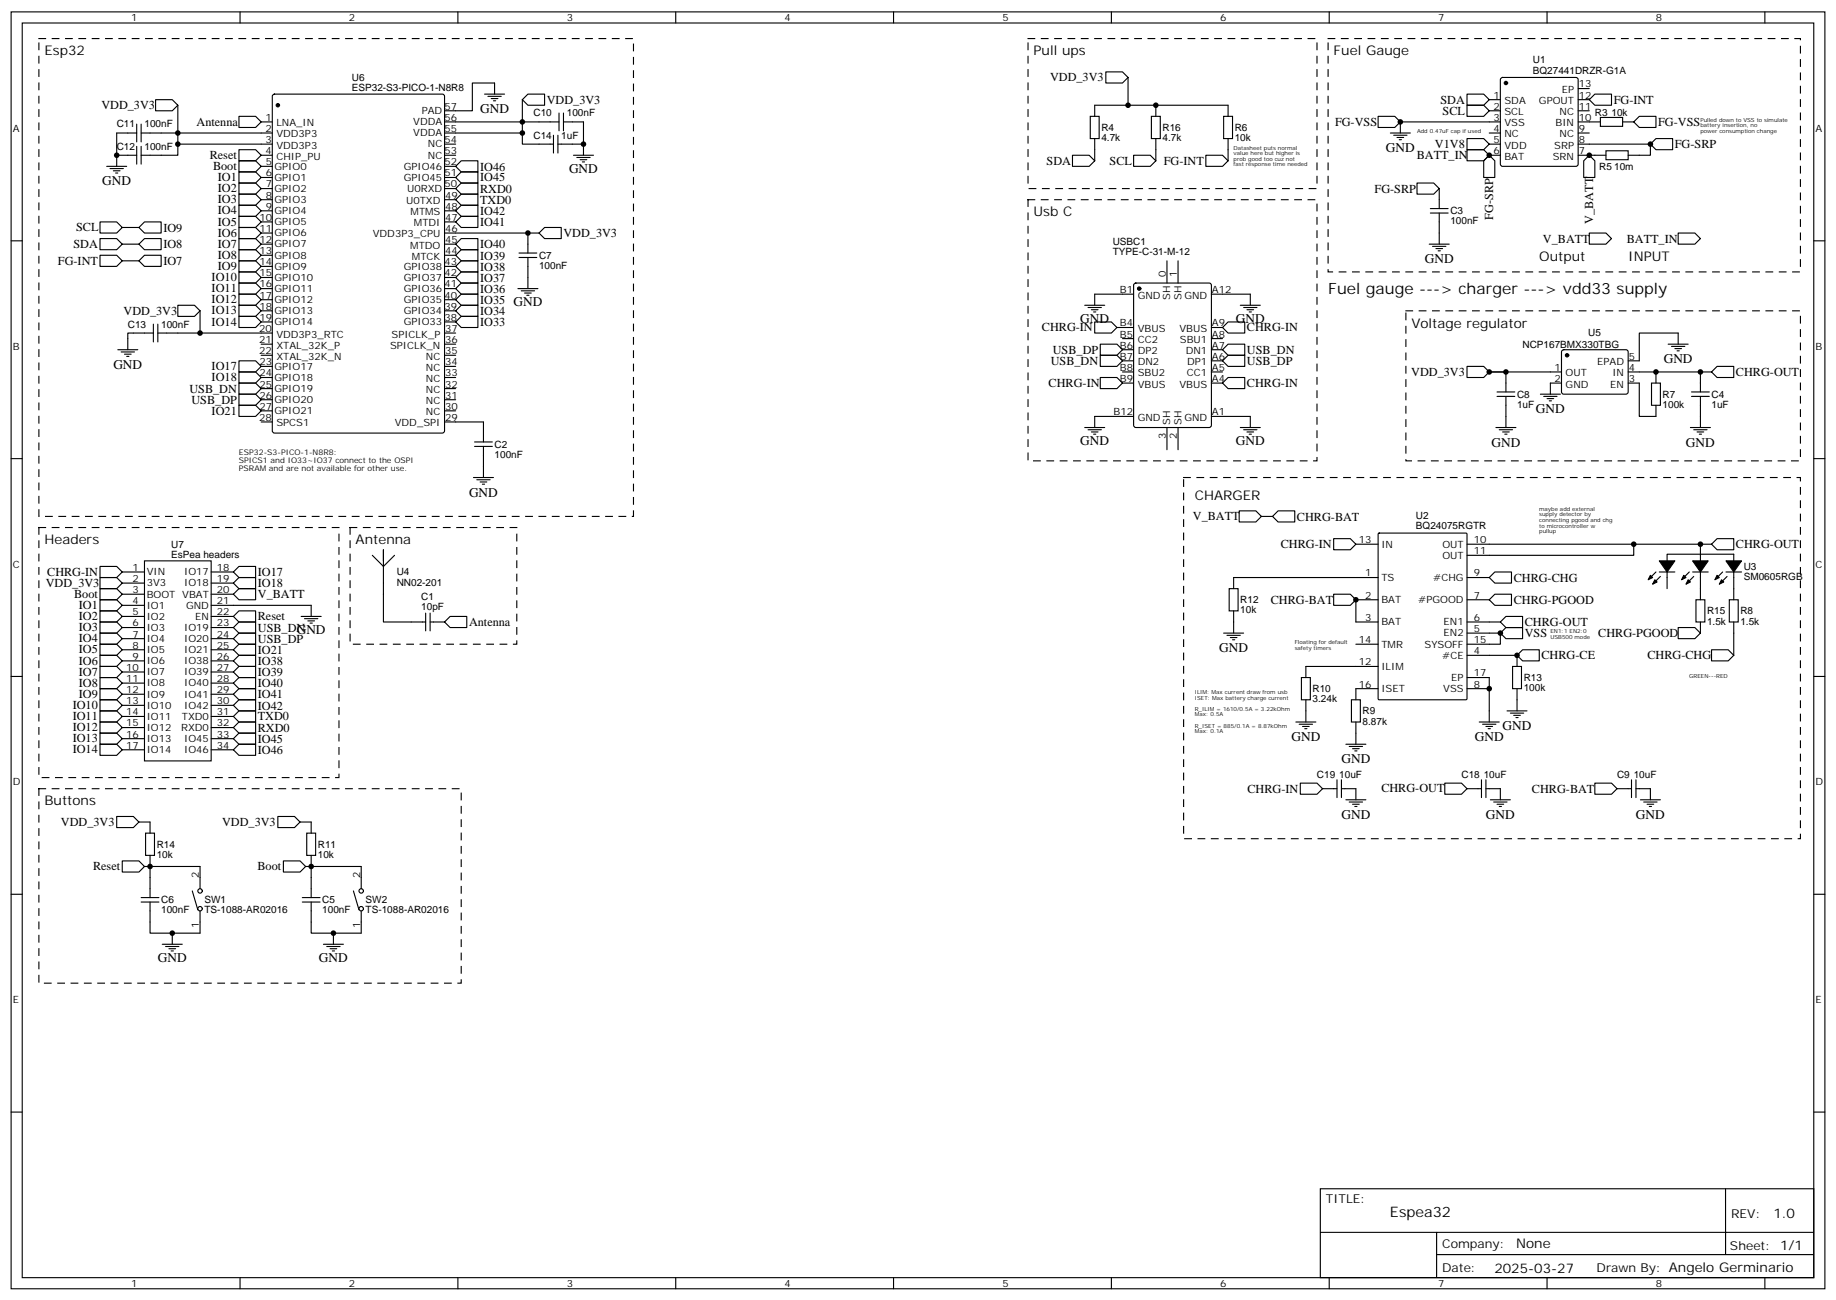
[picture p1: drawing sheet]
<svg xmlns="http://www.w3.org/2000/svg" width="583mm" height="413mm" viewBox="0 0 583 413" stroke-linecap="round" stroke-linejoin="round" font-family="sans-serif">
<g fill="none" stroke="#000" stroke-width=".35">
<path d="M3.5 3.8h575.8v405.3h-575.8zM7.1 7.3h568.6v398.3h-568.6zM76.2 3.8v3.5M145.3 3.8v3.5M214.5 3.8v3.5M283.6 3.8v3.5M352.8 3.8v3.5M421.9 3.8v3.5M491.1 3.8v3.5M560.2 3.8v3.5M43.4 39.4v5.6M44.8 39.4v5.6"/>
<path d="M49.4 31.6h5.3l1.7 1.8-1.7 1.8h-5.3zM56.4 33.4v8.8h30M75.8 36.9h5.3l1.8 1.8-1.8 1.8h-5.3zM82.9 38.7h3.5M86.7 30.1l.4-.2h53.3l.7 .4v106.5l-.5 .6-53.5 .1-.6-.5-.1-106.4zM141.1 38.7h36.3M153.8 29.9h6.4M154.9 30.6h4.2M155.9 31.3h2.1M156.6 32h.7M157 29.9v-3.5h-7.1v8.8h-8.8M165.8 31.6l1.8-1.7h5.3v3.5h-5.3z"/>
<path d="M165.8 31.6v10.6M177.4 35.9v5.6M178.9 38.7h6.3v7.1h-8.1M178.9 35.9v5.6M346.1 36.9h2.8v7.1h-2.8zM351 22.8h5.3l1.8 1.8-1.8 1.8h-5.3zM358.1 24.6v8.8h-10.6v3.5M358.1 33.4h31.7v3.5M365.5 36.9h2.8v7.1h-2.8zM366.9 33.4v3.5M388.4 36.9h2.8v7.1h-2.8zM437.4 36.9h5.3l1.8 1.8-1.8 1.8h-5.3z"/>
<path d="M444.5 38.7h31.7M444.5 38.7v3.5M465.7 29.9h5.3l1.7 1.7-1.7 1.8h-5.3zM465.7 33.4h5.3l1.7 1.8-1.7 1.7h-5.3zM472.7 35.2h3.5M472.7 31.6h3.5M476.5 24.8l.5-.2h23.2l.5 .2 .2 .5v26.8l-.2 .5-.5 .2h-23.2l-.5-.2-.3-.5v-26.8zM500.9 38.7h7.1M500.9 35.2h3.6M500.9 31.6h3.6M500.9 28.1h3.6M504.5 31.6l1.7-1.7h5.3v3.5h-5.3z"/>
<path d="M508 37.3h7.1v2.8h-7.1zM515.1 38.7h3.5M518.6 38.7l1.7-1.8h5.3v3.6h-5.3zM33.9 52.8h6.3M34.9 53.5h4.3M36 54.2h2.1M36.7 54.9h.7M37 49.3h6.4M43.4 42.2h-6.4v10.6M43.4 46.5v5.6M44.8 42.2h11.6v3.6h30M44.8 46.5v5.6"/>
<path d="M56.4 45.8v3.5h-11.6M75.8 47.5h5.3l1.8 1.8-1.8 1.7h-5.3zM75.8 51h5.3l1.8 1.8-1.8 1.8h-5.3zM75.8 54.6h5.3l1.8 1.7-1.8 1.8h-5.3zM75.8 58.1h5.3l1.8 1.8-1.8 1.7h-5.3zM82.9 49.3h3.5M82.9 52.8h3.5M82.9 56.3h3.5M82.9 59.9h3.5M141.1 42.2h24.7v3.6h9.9M141.1 45.8h3.5M141.1 49.3h3.5"/>
<path d="M141.1 52.8h3.5M141.1 56.3h3.5M141.1 59.9h3.5M144.6 59.9l1.8-1.8h5.3v3.5h-5.3zM146.4 54.6h5.3v3.5h-5.3l-1.8-1.8zM146.4 51h5.3v3.6h-5.3l-1.8-1.8zM175.7 42.9v5.7M177.1 42.9v5.7M182 49.3h6.4M183.1 50h4.2M184.1 50.7h2.2M184.9 51.4h.7"/>
<path d="M185.2 45.8v3.5M340.4 49.3h5.3l1.8 1.7-1.8 1.8h-5.3zM347.5 44v7M359.8 49.3h5.3l1.8 1.7-1.8 1.8h-5.3zM366.9 44v7M382.8 49.3h5.3l1.7 1.7-1.7 1.8h-5.3zM389.8 44v7M441.3 42.2h6.4M442.4 42.9h4.2M443.4 43.6h2.2M444.1 44.3h.8M449.8 58.1h5.3l1.7 1.8-1.7 1.7h-5.3z"/>
<path d="M456.8 59.9v6.3M465.7 44h5.3l1.7 1.8-1.7 1.7h-5.3zM465.7 47.5h5.3l1.7 1.8-1.7 1.7h-5.3zM472.7 49.3l1.8 1.7v5.3h-3.5v-5.3zM472.7 42.2h3.5M472.7 45.8h3.5M472.7 49.3h3.5M500.9 45.8h23v3.5h-7.1M500.9 42.2h3.6M500.9 49.3h8.9M504.5 49.3l1.7 1.7v5.3h-3.5v-5.3zM509.8 47.9h7v2.8h-7z"/>
<path d="M525.6 44h5.3v3.5h-5.3l-1.7-1.7zM3.5 76.4h3.6M31.7 70.4h5.3l1.8 1.8-1.8 1.8h-5.3zM31.7 75.7h5.3l1.8 1.8-1.8 1.8h-5.3zM38.8 77.5h5.3M38.8 72.2h5.3M45.9 70.4h5.3v3.6h-5.3l-1.8-1.8zM45.9 75.7h5.3v3.6h-5.3l-1.8-1.8zM75.8 61.6h5.3l1.8 1.8-1.8 1.8h-5.3zM75.8 65.2h5.3l1.8 1.7-1.8 1.8h-5.3zM75.8 68.7h5.3l1.8 1.7-1.8 1.8h-5.3zM75.8 72.2h5.3l1.8 1.8-1.8 1.7h-5.3z"/>
<path d="M75.8 75.7h5.3l1.8 1.8-1.8 1.8h-5.3zM75.8 79.3h5.3l1.8 1.7-1.8 1.8h-5.3zM82.9 77.5h3.5M82.9 74h3.5M82.9 70.4h3.5M82.9 66.9h3.5M82.9 63.4h3.5M141.1 77.5h3.5M141.1 74h30M141.1 70.4h3.5M141.1 66.9h3.5M141.1 63.4h3.5"/>
<path d="M144.6 70.4l1.8-1.7h5.3v3.5h-5.3zM144.6 66.9l1.8-1.7h5.3v3.5h-5.3zM144.6 63.4l1.8-1.8h5.3v3.6h-5.3zM146.4 79.3h5.3v3.5h-5.3l-1.8-1.8zM146.4 75.7h5.3v3.6h-5.3l-1.8-1.8zM167.6 74v6.3M171.1 74l1.8-1.8h5.3v3.5h-5.3zM453.7 77.5h6.3M454 67.6h5.7M454 66.2h5.7M454.7 78.2h4.3M455.8 78.9h2.1"/>
<path d="M456.5 79.6h.7M456.8 67.6v9.9M504.5 74h5.3l1.7 1.7-1.7 1.8h-5.3zM532.7 74h5.3l1.8 1.7-1.8 1.8h-5.3zM575.7 76.4h3.6M31.7 81h5.3l1.8 1.8-1.8 1.8h-5.3zM38.8 82.8h5.3M44.1 82.8l1.8-1.8h5.3v3.6h-5.3zM56.4 96.9h5.3l1.8 1.8-1.8 1.7h-5.3zM63.5 98.7v7h22.9M75.8 82.8h5.3l1.8 1.8-1.8 1.7h-5.3zM75.8 86.3h5.3l1.8 1.8-1.8 1.8h-5.3z"/>
<path d="M75.8 89.9h5.3l1.8 1.7-1.8 1.8h-5.3zM75.8 93.4h5.3l1.8 1.7-1.8 1.8h-5.3zM75.8 96.9h5.3l1.8 1.8-1.8 1.7h-5.3zM82.9 81h3.5M82.9 84.6h3.5M82.9 88.1h3.5M82.9 91.6h3.5M82.9 95.1h3.5M82.9 98.7h3.5M141.1 81h3.5M141.1 84.6h3.5M141.1 88.1h3.5"/>
<path d="M141.1 91.6h3.5M141.1 95.1h3.5M141.1 98.7h3.5M144.6 98.7l1.8-1.8h5.3v3.5h-5.3zM144.6 95.1l1.8-1.7h5.3v3.5h-5.3zM146.4 89.9h5.3v3.5h-5.3l-1.8-1.8zM146.4 86.3h5.3v3.6h-5.3l-1.8-1.8zM146.4 82.8h5.3v3.5h-5.3l-1.8-1.7zM164.4 91.6h6.3M164.7 81.7h5.7M164.7 80.3h5.7M165.5 92.3h4.2"/>
<path d="M166.5 93h2.1M167.2 93.7h.7M167.6 81.7v9.9M344.3 96.9h6.4M345.4 97.6h4.2M346.4 98.3h2.1M347.1 99h.7M359.8 93.4h-12.3v3.5M360.1 90.1l.4-.2h23.3l.7 .4v44.7l-.4 .7h-23.6l-.6-.4-.1-44.7zM370.4 82.8v7.1M373.9 82.8v7.1M384.5 93.4h12.4v3.5"/>
<path d="M393.7 96.9h6.3M394.8 97.6h4.2M395.8 98.3h2.1M396.5 99h.7M37.4 111h6.3M38.5 111.7h4.2M39.5 112.4h2.1M40.2 113.1h.7M48.7 105.7h-8.1v5.3M48.7 102.9v5.6M50.1 105.7h13.4M50.1 102.9v5.6"/>
<path d="M75.8 100.4h5.3l1.8 1.8-1.8 1.8h-5.3zM75.8 114.5h5.3l1.8 1.8-1.8 1.8h-5.3zM75.8 118.1h5.3l1.8 1.7-1.8 1.8h-5.3zM82.9 109.3h3.5M82.9 112.8h3.5M82.9 119.8h3.5M82.9 116.3h3.5M82.9 102.2h3.5M141.1 105.7h3.5M141.1 109.3h3.5M141.1 112.8h3.5M141.1 119.8h3.5"/>
<path d="M141.1 116.3h3.5M141.1 102.2h3.5M144.6 102.2l1.8-1.8h5.3v3.6h-5.3zM347.5 102.2h5.3l1.7 1.8-1.7 1.7h-5.3zM349.2 109.3h5.3l1.8 1.7-1.8 1.8h-5.3zM349.2 112.8h5.3l1.8 1.7-1.8 1.8h-5.3zM349.2 119.8h5.3l1.8 1.8-1.8 1.8h-5.3zM354.5 104h5.3M356.3 118.1h3.5M356.3 114.5h3.5M356.3 107.5h3.5M356.3 111h3.5"/>
<path d="M384.5 118.1h3.6M384.5 114.5h3.6M384.5 104h3.6M384.5 107.5h3.6M384.5 111h3.6M388.1 114.5l1.7-1.7h5.3v3.5h-5.3zM388.1 111l1.7-1.7h5.3v3.5h-5.3zM389.8 102.2h5.3v3.5h-5.3l-1.7-1.7zM465.7 116.3h5.3l1.7 1.8-1.7 1.7h-5.3zM472.7 118.1h23M478 118.1v6.3M495.9 111.2l.5-.2 20 .1 .4 .6v13l-.7 .4h-20l-.4-.7v-12.7z"/>
<path d="M516.8 118.1h26.5M525.6 118.1v3.5M529.5 109.3h6.4M530.6 110h4.2M531.6 110.7h2.2M532.3 111.4h.7M532.7 109.3v-3.6h-12.4v8.8h-3.5M539.8 118.1v6.3M543.3 118.1l1.7-1.8h5.3v3.5h-5.3zM75.8 125.1h5.3l1.8 1.8-1.8 1.8h-5.3zM75.8 121.6h5.3l1.8 1.8-1.8 1.7h-5.3zM75.8 128.7h5.3l1.8 1.7-1.8 1.8h-5.3z"/>
<path d="M82.9 133.9h3.5M82.9 130.4h3.5M82.9 126.9h3.5M82.9 123.4h3.5M141.1 133.9h12.4v6.4M141.1 130.4h3.5M141.1 126.9h3.5M141.1 123.4h3.5M344.3 135.7h6.4M345.4 136.4h4.2M346.4 137.1h2.1M347.1 137.8h.7"/>
<path d="M356.3 121.6h3.5M359.8 132.2h-12.3v3.5M370.4 135.7v7.1M373.9 135.7v7.1M384.5 121.6h3.6M384.5 132.2h12.4v3.5M388.1 121.6l1.7-1.8h5.3v3.6h-5.3zM393.7 135.7h6.3M394.8 136.4h4.2M395.8 137.1h2.1M396.5 137.8h.7M474.8 135.7h6.4"/>
<path d="M475.2 125.8h5.6M475.2 124.4h5.6M475.9 136.4h4.2M477 137.1h2.1M477.7 137.8h.7M478 125.8v9.9M488.9 125.1h6.4M490 125.8h4.2M491.1 126.5h2.1M491.8 127.2h.7M495.7 121.6h-3.6v3.5M516.8 121.6h3.5v10.6h5.3v-3.5"/>
<path d="M524.2 121.6h2.8v7.1h-2.8zM536.6 135.7h6.3M536.9 125.8h5.7M536.9 124.4h5.7M537.6 136.4h4.3M538.7 137.1h2.1M539.4 137.8h.7M539.8 125.8v9.9M3.5 145.6h3.6M150.3 151.6h6.3M150.6 141.7h5.7M150.6 140.3h5.7"/>
<path d="M151.3 152.3h4.3M152.4 153h2.1M153.1 153.7h.7M153.5 141.7v9.9M575.7 145.6h3.6M31.7 179.8h5.3l1.8 1.8-1.8 1.7h-5.3zM45.9 178h21.1v63.5h-21.1zM118.2 176.3l3.5 3.5 3.5-3.5M121.7 174.5v22.9h13.4M393.3 162.2h5.3l1.8 1.7-1.8 1.8h-5.3zM400.4 163.9h3.5M405.7 162.2h5.3v3.5h-5.3l-1.8-1.8z"/>
<path d="M423.3 171h5.3l1.8 1.8-1.8 1.7h-5.3zM430.4 172.8h7M437.5 169.4l.3-.2h27.5l.3 .2 .1 52.4-.2 .3h-27.7l-.3-.1zM465.7 172.8h52.9v3.5h-52.9M518.6 172.8h24.7M529.2 178v-2.1h21.1v2.1M539.8 172.8v5.2M543.3 172.8l1.7-1.8h5.3v3.5h-5.3zM31.7 197.4h5.3l1.8 1.8-1.8 1.8h-5.3zM31.7 193.9h5.3l1.8 1.8-1.8 1.7h-5.3zM31.7 190.4h5.3l1.8 1.8-1.8 1.7h-5.3zM31.7 183.3h5.3l1.8 1.8-1.8 1.8h-5.3z"/>
<path d="M31.7 186.9h5.3l1.8 1.7-1.8 1.8h-5.3zM38.8 181.6h7.1M38.8 195.7h7.1M38.8 192.2h7.1M38.8 185.1h7.1M38.8 188.6h7.1M38.8 199.2h7.1M67 192.2h31.8v3.5M67 181.6h7.1M67 195.7h7.1M67 185.1h7.1M67 188.6h7.1"/>
<path d="M67 199.2h7.1M74.1 181.6l1.7-1.8h5.3v3.5h-5.3zM74.1 188.6l1.7-1.7h5.3v3.5h-5.3zM74.1 195.7l1.7-1.8h5.3v3.5h-5.3zM74.1 199.2l1.7-1.8h5.3v3.6h-5.3zM75.8 183.3h5.3v3.6h-5.3l-1.7-1.8zM95.6 195.7h6.4M96.7 196.4h4.2M97.7 197.1h2.1M98.4 197.8h.7M135.1 194.6v5.7M136.5 197.4h4.6"/>
<path d="M136.5 194.6v5.7M141.1 197.4l1.8-1.7h5.3v3.5h-5.3zM390.2 186.9h2.8v7h-2.8zM391.6 193.9v7.1M423.3 188.6h5.3l1.8 1.8-1.8 1.8h-5.3zM430.4 190.4h7M430.4 190.4v7h7M437.4 183.3h-45.8v3.6M465.7 183.3h7M465.7 190.4h7M465.7 197.4h10.5M472.7 183.3l1.8-1.7h5.3v3.5h-5.3z"/>
<path d="M472.7 190.4l1.8-1.8h5.3v3.6h-5.3zM476.2 197.4l1.8-1.7h5.3v3.5h-5.3zM526.7 181.6h4.9M529.2 181.6v5.3M532.7 199.2h5.3l1.8 1.8-1.8 1.7h-5.3zM537.3 181.6h4.9M538.3 190.4h2.9v7h-2.9zM539.8 181.6v8.8M539.8 197.4v3.6M547.9 181.6h4.9M548.9 190.4h2.8v7h-2.8zM550.3 181.6v8.8"/>
<path d="M550.3 197.4v10.6M3.5 214.7h3.6M31.7 218.6h5.3l1.8 1.8-1.8 1.7h-5.3zM31.7 215.1h5.3l1.8 1.8-1.8 1.7h-5.3zM31.7 211.6h5.3l1.8 1.7-1.8 1.8h-5.3zM31.7 208h5.3l1.8 1.8-1.8 1.8h-5.3zM31.7 204.5h5.3l1.8 1.8-1.8 1.7h-5.3zM31.7 201h5.3l1.8 1.7-1.8 1.8h-5.3zM38.8 202.7h7.1M38.8 206.3h7.1M38.8 209.8h7.1M38.8 213.3h7.1"/>
<path d="M38.8 216.9h7.1M67 202.7h7.1M67 206.3h7.1M67 209.8h7.1M67 213.3h7.1M67 216.9h7.1M74.1 202.7l1.7-1.7h5.3v3.5h-5.3zM74.1 206.3l1.7-1.8h5.3v3.5h-5.3zM74.1 209.8l1.7-1.8h5.3v3.6h-5.3zM74.1 213.3l1.7-1.7h5.3v3.5h-5.3zM74.1 216.9l1.7-1.8h5.3v3.5h-5.3zM388.4 201h6.4"/>
<path d="M389.5 201.7h4.2M390.5 202.4h2.1M391.2 203.1h.7M413.1 215.1h2.8v7h-2.8zM430.4 204.5h7M437.4 218.6h-7v3.5M437.4 211.6h-22.9v3.5M465.7 215.1h7v14.1M465.7 201h10.5v3.5h-10.5M465.7 208h15.8M465.7 218.6h7M476.2 201l1.8-1.8h5.3v3.5h-5.3z"/>
<path d="M480.1 211.6h2.9v7h-2.9zM481.5 208l1.8-1.7h5.3v3.5h-5.3zM481.5 208v3.6M481.5 218.6v7.1M543.3 206.3h5.3l1.7 1.7-1.7 1.8h-5.3zM575.7 214.7h3.6M31.7 236.3h5.3l1.8 1.7-1.8 1.8h-5.3zM31.7 232.7h5.3l1.8 1.8-1.8 1.8h-5.3zM31.7 229.2h5.3l1.8 1.8-1.8 1.7h-5.3zM31.7 225.7h5.3l1.8 1.7-1.8 1.8h-5.3zM31.7 222.1h5.3l1.8 1.8-1.8 1.8h-5.3zM38.8 220.4h7.1"/>
<path d="M38.8 223.9h7.1M38.8 227.4h7.1M38.8 231h7.1M38.8 234.5h7.1M38.8 238h7.1M67 220.4h7.1M67 223.9h7.1M67 227.4h7.1M67 231h7.1M67 234.5h7.1M67 238h7.1M74.1 220.4l1.7-1.8h5.3v3.5h-5.3z"/>
<path d="M74.1 223.9l1.7-1.8h5.3v3.6h-5.3zM74.1 234.5l1.7-1.8h5.3v3.6h-5.3zM74.1 238l1.7-1.7h5.3v3.5h-5.3zM74.1 231l1.7-1.8h5.3v3.5h-5.3zM74.1 227.4l1.7-1.7h5.3v3.5h-5.3zM411.3 229.2h6.4M412.4 229.9h4.2M413.5 230.6h2.1M414.2 231.3h.7M414.5 222.1v7.1M427.2 236.3h6.4M428.3 237h4.2"/>
<path d="M429 222.1h2.8v7.1h-2.8zM429.3 237.7h2.1M430 238.4h.7M430.4 229.2v7.1M469.5 229.2h6.4M470.6 229.9h4.2M471.7 230.6h2.1M472.4 231.3h.7M478.4 225.7h6.3M479.4 226.4h4.3M480.5 227.1h2.1M481.2 227.8h.7"/>
<path d="M37 259.2h5.3l1.8 1.7-1.8 1.8h-5.3zM88.2 259.2h5.3l1.7 1.7-1.7 1.8h-5.3zM412.7 248.6h5.3l1.8 1.8-1.8 1.7h-5.3zM419.8 250.4h4.6M424.4 247.5v5.7M425.8 250.4h4.6v3.5M425.8 247.5v5.7M427.2 253.9h6.4M428.3 254.6h4.2M429.3 255.3h2.1M430 256h.7M458.6 248.6h5.3l1.8 1.8-1.8 1.7h-5.3z"/>
<path d="M465.7 250.4h4.6M470.3 247.5v5.7M471.7 250.4h4.5v3.5M471.7 247.5v5.7M473.1 253.9h6.3M474.1 254.6h4.3M475.2 255.3h2.1M475.9 256h.7M506.2 248.6h5.3l1.8 1.8-1.8 1.7h-5.3zM513.3 250.4h4.6M517.9 247.5v5.7M519.3 250.4h4.6v3.5"/>
<path d="M519.3 247.5v5.7M520.7 253.9h6.3M521.8 254.6h4.2M522.8 255.3h2.1M523.5 256h.7M38.8 273.3h5.3l1.8 1.8-1.8 1.7h-5.3zM44.1 260.9h3.5v3.6M45.9 275.1h17.6v7M46.2 264.5h2.8v7h-2.8zM47.6 271.5v13.4M90 273.3h5.2l1.8 1.8-1.8 1.7h-5.2zM95.2 260.9h3.6v3.6"/>
<path d="M97 275.1h17.7v7M97.4 264.5h2.8v7h-2.8zM98.8 271.5v13.4M3.5 283.9h3.6M44.8 286.3h5.6M44.8 284.9h5.6M47.6 286.3v9.9h15.9v-7M51.5 299.8h6.4M54.7 296.2v3.6M61 282.8l1.8 6M96 286.3h5.6M96 284.9h5.6"/>
<path d="M98.8 286.3v9.9h15.9v-7M102.7 299.8h6.3M105.8 296.2v3.6M112.2 282.8l1.7 6M575.7 283.9h3.6M52.6 300.5h4.2M53.6 301.2h2.1M54.3 301.9h.7M103.7 300.5h4.2M104.8 301.2h2.1M105.5 301.9h.7M3.5 353h3.6"/>
<path d="M575.7 353h3.6M419.1 377.4h156.6v28.2h-156.6zM547.7 377.4v20.9M419.1 391.2h156.5M456 398.3h119.6M456 391.2v14.1M76.2 405.6v3.5M145.3 405.6v3.5M214.5 405.6v3.5M283.6 405.6v3.5M352.8 405.6v3.5M421.9 405.6v3.5"/>
<path d="M491.1 405.6v3.5M560.2 405.6v3.5"/>
<circle cx="63.5" cy="282.8" r=".71"/>
<circle cx="63.5" cy="288.5" r=".71"/>
<circle cx="114.7" cy="288.5" r=".71"/>
<circle cx="114.7" cy="282.8" r=".71"/>
</g>
<g fill="#000" stroke="#000" stroke-width=".35">
<path d="M526.7 178h4.9l-2.4 3.6zM537.3 178h4.9l-2.4 3.6zM547.9 178h4.9l-2.5 3.6zM523.9 182.6l.7 .7-1.4 .7zM525.3 184l.7 .7-1.4 .8zM525.6 181.6l-1.4 1.4zM527 183l-1.4 1.4zM534.5 182.6l.7 .7-1.4 .7zM535.9 184l.7 .7-1.4 .8zM534.8 183l1.4-1.4zM537.6 183l-1.4 1.4zM545 182.6l.7 .7-1.4 .7z"/>
<path d="M546.5 184l.7 .7-1.5 .8zM546.8 181.6l-1.4 1.4zM548.2 183l-1.4 1.4z"/>
<circle cx="88.2" cy="33.4" r=".53"/>
<circle cx="478" cy="26.4" r=".53"/>
<circle cx="361.6" cy="91.6" r=".53"/>
<circle cx="497.4" cy="112.8" r=".53"/>
</g>
<path d="M12.3 12.2h188.8v151.7h-188.8zM326.3 12.2h91.7v47.7h-91.7zM421.6 12.2h149.9v74.1h-149.9zM326.3 63.4h91.7v82.9h-91.7zM446.3 98.7h125.2v47.6h-125.2zM375.7 151.6h195.8v114.6h-195.8zM12.3 167.5h95.3v79.3h-95.3zM111.1 167.5h52.9v37h-52.9zM12.3 250.4h134.1v61.7h-134.1z" fill="none" stroke="#000" stroke-width=".35" stroke-dasharray="2.1 2.1"/>
<g fill="#000">
<circle cx="165.8" cy="38.7" r=".88"/>
<circle cx="358.1" cy="33.4" r=".88"/>
<circle cx="366.9" cy="33.4" r=".88"/>
<circle cx="444.5" cy="38.7" r=".88"/>
<circle cx="37" cy="49.3" r=".88"/>
<circle cx="56.4" cy="42.2" r=".88"/>
<circle cx="56.4" cy="45.8" r=".88"/>
<circle cx="165.8" cy="42.2" r=".88"/>
<circle cx="185.2" cy="45.8" r=".88"/>
<circle cx="472.7" cy="49.3" r=".88"/>
<circle cx="504.5" cy="49.3" r=".88"/>
<circle cx="523.9" cy="45.8" r=".88"/>
<circle cx="167.6" cy="74" r=".88"/>
<circle cx="63.5" cy="105.7" r=".88"/>
<circle cx="472.7" cy="118.1" r=".88"/>
<circle cx="478" cy="118.1" r=".88"/>
<circle cx="525.6" cy="118.1" r=".88"/>
<circle cx="539.8" cy="118.1" r=".88"/>
<circle cx="518.6" cy="172.8" r=".88"/>
<circle cx="539.8" cy="172.8" r=".88"/>
<circle cx="430.4" cy="190.4" r=".88"/>
<circle cx="472.7" cy="218.6" r=".88"/>
<circle cx="476.3" cy="201" r=".88"/>
<circle cx="481.5" cy="208" r=".88"/>
<circle cx="47.6" cy="275.1" r=".88"/>
<circle cx="98.8" cy="275.1" r=".88"/>
<circle cx="54.7" cy="296.2" r=".88"/>
<circle cx="105.8" cy="296.2" r=".88"/>
</g>
<text font-size="4.9" x="421.6" y="93.4">Fuel gauge ---&gt; charger ---&gt; vdd33 supply</text>
<text font-size="4.6" x="441.2" y="386.4">Espea32</text>
<g font-size="4.2">
<text x="14.1" y="17.5">Esp32</text>
<text x="328.1" y="17.5">Pull ups</text>
<text x="423.3" y="17.5">Fuel Gauge</text>
<text x="152.4" y="35.9">GND</text>
<text x="439.9" y="48.3">GND</text>
<text x="32.5" y="58.8">GND</text>
<text x="180.6" y="54.9">GND</text>
<text x="328.1" y="68.7">Usb C</text>
<text x="452.3" y="83.6">GND</text>
<text x="488.6" y="82.8">Output</text>
<text x="516.8" y="82.8">INPUT</text>
<text x="342.9" y="102.6">GND</text>
<text x="392.3" y="102.6">GND</text>
<text x="448" y="104">Voltage regulator</text>
<text x="36" y="117.1">GND</text>
<text x="528.1" y="115.3">GND</text>
<text x="487.5" y="131.2">GND</text>
<text x="342.9" y="141.4">GND</text>
<text x="392.3" y="141.4">GND</text>
<text x="473.4" y="141.7">GND</text>
<text x="535.2" y="141.7">GND</text>
<text x="148.9" y="157.6">GND</text>
<text x="379.2" y="158.6">CHARGER</text>
<text x="14.1" y="172.8">Headers</text>
<text x="112.9" y="172.8">Antenna</text>
<text x="94.2" y="201.3">GND</text>
<text x="387" y="207">GND</text>
<text x="477" y="231.7">GND</text>
<text x="409.9" y="235.2">GND</text>
<text x="468.1" y="235.2">GND</text>
<text x="425.8" y="242.3">GND</text>
<text x="14.1" y="255.7">Buttons</text>
<text x="425.8" y="259.9">GND</text>
<text x="471.7" y="259.9">GND</text>
<text x="519.3" y="259.9">GND</text>
<text x="50.1" y="305.4">GND</text>
<text x="101.2" y="305.4">GND</text>
<text x="562.9" y="386.6">1.0</text>
<text x="481.3" y="396.2">None</text>
<text x="474.4" y="404">2025-03-27</text>
</g>
<g font-size="3.9">
<text x="333.3" y="25.9">VDD_3V3</text>
<text x="32.2" y="34.7">VDD_3V3</text>
<text x="173.6" y="32.9">VDD_3V3</text>
<text x="457.2" y="32.9">SDA</text>
<text x="512.2" y="33">FG-INT</text>
<text x="62.4" y="40">Antenna</text>
<text x="423.8" y="40">FG-VSS</text>
<text x="457.9" y="36.4">SCL</text>
<text x="526.3" y="40">FG-VSS</text>
<text x="455.5" y="47">V1V8</text>
<text x="531.6" y="47">FG-SRP</text>
<text x="66.6" y="50.6">Reset</text>
<text x="332.2" y="52.3">SDA</text>
<text x="352.2" y="52.3">SCL</text>
<text x="369.4" y="52.3">FG-INT</text>
<text x="449.7" y="50.6">BATT_IN</text>
<text x="67.6" y="54.1">Boot</text>
<text x="69.1" y="57.6">IO1</text>
<text x="152.4" y="57.6">IO45</text>
<text x="152.4" y="54.2">IO46</text>
<text x="69.1" y="61">IO2</text>
<text x="69.1" y="64.6">IO3</text>
<text x="152.4" y="64.7">TXD0</text>
<text x="152.4" y="61.1">RXD0</text>
<text x="436.3" y="61.1">FG-SRP</text>
<text x="69.1" y="68.1">IO4</text>
<text x="69.1" y="71.6">IO5</text>
<text x="152.4" y="71.8">IO41</text>
<text x="152.4" y="68.3">IO42</text>
<text x="474" y="69.8" transform="rotate(-90 474 69.8)">FG-SRP</text>
<text x="505.7" y="71" transform="rotate(-90 505.7 71)">V_BATT</text>
<text x="24.1" y="73.5">SCL</text>
<text x="51.9" y="73.6">IO9</text>
<text x="69.1" y="75.1">IO6</text>
<text x="178.9" y="75.2">VDD_3V3</text>
<text x="489.8" y="77">V_BATT</text>
<text x="516.4" y="77">BATT_IN</text>
<text x="23.3" y="78.8">SDA</text>
<text x="51.9" y="78.8">IO8</text>
<text x="69.1" y="78.7">IO7</text>
<text x="69.1" y="82.2">IO8</text>
<text x="152.4" y="82.4">IO39</text>
<text x="152.4" y="78.9">IO40</text>
<text x="18.4" y="84">FG-INT</text>
<text x="51.9" y="84.1">IO7</text>
<text x="67.2" y="89.3">IO10</text>
<text x="69.1" y="85.7">IO9</text>
<text x="152.4" y="89.5">IO37</text>
<text x="152.4" y="85.9">IO38</text>
<text x="67.2" y="92.8">IO11</text>
<text x="152.4" y="93">IO36</text>
<text x="39.2" y="99.9">VDD_3V3</text>
<text x="67.2" y="96.3">IO12</text>
<text x="67.2" y="99.8">IO13</text>
<text x="152.4" y="100">IO34</text>
<text x="152.4" y="96.5">IO35 GND</text>
<text x="67.2" y="103.4">IO14</text>
<text x="152.4" y="103.5">IO33</text>
<text x="330.7" y="105.2">CHRG-IN</text>
<text x="395.8" y="105.2">CHRG-IN</text>
<text x="334.2" y="112.3">USB_DP</text>
<text x="395.8" y="112.3">USB_DN</text>
<text x="67.2" y="117.6">IO17</text>
<text x="333.5" y="115.8">USB_DN</text>
<text x="395.8" y="115.8">USB_DP</text>
<text x="448" y="119.4">VDD_3V3</text>
<text x="551" y="119.4">CHRG-OUT</text>
<text x="60.1" y="124.6">USB_DN</text>
<text x="67.2" y="121">IO18</text>
<text x="332.9" y="122.8">CHRG-IN</text>
<text x="395.8" y="122.8">CHRG-IN</text>
<text x="60.8" y="128.1">USB_DP</text>
<text x="67.2" y="131.7">IO21</text>
<text x="378.6" y="165.2">V_BATT</text>
<text x="411.7" y="165.3">CHRG-BAT</text>
<text x="406.6" y="174">CHRG-IN</text>
<text x="551" y="174.1">CHRG-OUT</text>
<text x="15" y="182.8">CHRG-IN</text>
<text x="81.8" y="182.8">IO17</text>
<text x="480.5" y="184.6">CHRG-CHG</text>
<text x="14.5" y="186.4">VDD_3V3</text>
<text x="23.5" y="189.9">Boot</text>
<text x="81.8" y="186.4">IO18</text>
<text x="81.8" y="189.9">V_BATT</text>
<text x="403.4" y="191.6">CHRG-BAT</text>
<text x="480.5" y="191.7">CHRG-PGOOD</text>
<text x="25" y="196.9">IO2</text>
<text x="25" y="193.4">IO1</text>
<text x="81.8" y="196.9">Reset</text>
<text x="25" y="203.9">IO4</text>
<text x="25" y="200.4">IO3</text>
<text x="81.8" y="200.5">USB_DN</text>
<text x="148.9" y="198.8">Antenna</text>
<text x="484" y="202.3">VSS</text>
<text x="484" y="198.8">CHRG-OUT</text>
<text x="507.3" y="202.2">CHRG-PGOOD</text>
<text x="25" y="207.4">IO5</text>
<text x="81.8" y="204">USB_DP</text>
<text x="81.8" y="207.6">IO21</text>
<text x="489.3" y="209.3">CHRG-CE</text>
<text x="522.9" y="209.3">CHRG-CHG</text>
<text x="25" y="214.5">IO7</text>
<text x="25" y="211">IO6</text>
<text x="81.8" y="211.1">IO38</text>
<text x="81.8" y="214.7">IO39</text>
<text x="25" y="221.5">IO9</text>
<text x="25" y="218">IO8</text>
<text x="81.8" y="218.2">IO40</text>
<text x="81.8" y="221.7">IO41</text>
<text x="23.1" y="225.1">IO10</text>
<text x="81.8" y="225.2">IO42</text>
<text x="23.1" y="232.1">IO12</text>
<text x="23.1" y="228.6">IO11</text>
<text x="81.8" y="232.2">RXD0</text>
<text x="81.8" y="228.7">TXD0</text>
<text x="23.1" y="239.2">IO14</text>
<text x="23.1" y="235.7">IO13</text>
<text x="81.8" y="235.8">IO45</text>
<text x="81.8" y="239.4">IO46</text>
<text x="396" y="251.6">CHRG-IN</text>
<text x="438.5" y="251.5">CHRG-OUT</text>
<text x="486.3" y="251.6">CHRG-BAT</text>
<text x="19.3" y="262.2">VDD_3V3</text>
<text x="70.5" y="262.2">VDD_3V3</text>
<text x="29.5" y="276.3">Reset</text>
<text x="81.7" y="276.3">Boot</text>
<text x="420.9" y="382">TITLE:</text>
<text x="549.5" y="386.6">REV:</text>
<text x="457.8" y="396.2">Company:</text>
<text x="549.1" y="396.8">Sheet: 1/1</text>
<text x="457.8" y="403.8">Date:</text>
<text x="506.8" y="403.9">Drawn By: Angelo Germinario</text>
</g>
<g font-size="3.2">
<text x="41.6" y="6.8">1</text>
<text x="110.8" y="6.8">2</text>
<text x="179.9" y="6.8">3</text>
<text x="249.1" y="6.8">4</text>
<text x="318.2" y="6.8">5</text>
<text x="387.3" y="6.8">6</text>
<text x="456.5" y="6.8">7</text>
<text x="525.6" y="6.8">8</text>
<text x="486.6" y="23.4">BQ27441DRZR-G1A</text>
<text x="486.6" y="20.1">U1</text>
<text x="111.7" y="28.8">ESP32-S3-PICO-1-N8R8</text>
<text x="111.7" y="25.6">U6</text>
<text x="495.7" y="29.5">EP</text>
<text x="501.1" y="27.8">13</text>
<text x="141.1" y="34.8">57</text>
<text x="474.1" y="31.3">1</text>
<text x="474.1" y="34.8">2</text>
<text x="477.6" y="33.1">SDA</text>
<text x="488.5" y="33.1">GPOUT</text>
<text x="501.1" y="34.8">11</text>
<text x="501.1" y="31.3">12</text>
<text x="4.1" y="41.9">A</text>
<text x="37" y="40.5">C11</text>
<text x="45.9" y="40.5">100nF</text>
<text x="84.2" y="38.3">1</text>
<text x="84.2" y="41.9">2</text>
<text x="87.7" y="40.1">LNA_IN</text>
<text x="131.2" y="39.8">VDDA</text>
<text x="133.9" y="36.2">PAD</text>
<text x="141.1" y="41.9">55</text>
<text x="141.1" y="38.3">56</text>
<text x="169.3" y="36.9">C10</text>
<text x="179.9" y="36.9">100nF</text>
<text x="349.6" y="41.6">R4</text>
<text x="369" y="41.6">R16</text>
<text x="391.9" y="41.6">R6</text>
<text x="474.1" y="38.3">3</text>
<text x="474.1" y="41.9">4</text>
<text x="477.6" y="36.6">SCL</text>
<text x="477.6" y="40.1">VSS</text>
<text x="493.8" y="40.1">BIN</text>
<text x="495" y="36.6">NC</text>
<text x="501.1" y="41.9">9</text>
<text x="501.1" y="38.3">10</text>
<text x="506.2" y="36.9">R3</text>
<text x="511.5" y="36.9">10k</text>
<text x="576.3" y="41.9">A</text>
<text x="37" y="47.5">C12</text>
<text x="45.9" y="47.5">100nF</text>
<text x="84.2" y="45.4">3</text>
<text x="87.7" y="43.6">VDD3P3</text>
<text x="87.7" y="47.2">VDD3P3</text>
<text x="131.2" y="43.3">VDDA</text>
<text x="135.8" y="46.8">NC</text>
<text x="141.1" y="45.4">54</text>
<text x="169.3" y="44">C14</text>
<text x="178.2" y="44">1uF</text>
<text x="349.6" y="44.8">4.7k</text>
<text x="369" y="44.8">4.7k</text>
<text x="391.9" y="44.8">10k</text>
<text x="474.1" y="45.4">5</text>
<text x="477.6" y="43.6">NC</text>
<text x="477.6" y="47.2">VDD</text>
<text x="493.3" y="47.2">SRP</text>
<text x="495" y="43.6">NC</text>
<text x="501.1" y="45.4">8</text>
<text x="84.2" y="48.9">4</text>
<text x="84.4" y="52.5">5</text>
<text x="87.1" y="53.9">GPIO0</text>
<text x="87.7" y="50.7">CHIP_PU</text>
<text x="128.2" y="53.9">GPIO46</text>
<text x="135.8" y="50.3">NC</text>
<text x="141.1" y="52.5">52</text>
<text x="141.1" y="48.9">53</text>
<text x="474.1" y="48.9">6</text>
<text x="477.6" y="50.7">BAT</text>
<text x="492.9" y="50.7">SRN</text>
<text x="501.1" y="48.9">7</text>
<text x="507.7" y="53.9">R5</text>
<text x="512.4" y="53.9">10m</text>
<text x="84.4" y="56">6</text>
<text x="84.4" y="59.5">7</text>
<text x="87.1" y="57.4">GPIO1</text>
<text x="128.2" y="57.4">GPIO45</text>
<text x="141.1" y="59.5">50</text>
<text x="141.1" y="56">51</text>
<text x="84.4" y="63">8</text>
<text x="87.1" y="60.9">GPIO2</text>
<text x="87.1" y="64.5">GPIO3</text>
<text x="128.9" y="64.8">U0TXD</text>
<text x="129.2" y="60.9">U0RXD</text>
<text x="141.3" y="63">49</text>
<text x="82.4" y="70.1">10</text>
<text x="84.4" y="66.6">9</text>
<text x="87.1" y="68">GPIO4</text>
<text x="87.1" y="71.5">GPIO5</text>
<text x="130.3" y="68.3">MTMS</text>
<text x="131.4" y="71.9">MTDI</text>
<text x="141.3" y="70.1">47</text>
<text x="141.3" y="66.6">48</text>
<text x="460.4" y="71.3">100nF</text>
<text x="460.4" y="68.1">C3</text>
<text x="82.4" y="73.6">11</text>
<text x="82.4" y="77.2">12</text>
<text x="87.1" y="75">GPIO6</text>
<text x="118.3" y="75.4">VDD3P3_CPU</text>
<text x="141.3" y="77.2">45</text>
<text x="141.3" y="73.6">46</text>
<text x="353.2" y="77.9">USBC1</text>
<text x="82.4" y="80.7">13</text>
<text x="87.1" y="78.6">GPIO7</text>
<text x="87.1" y="82.1">GPIO8</text>
<text x="130.2" y="78.9">MTDO</text>
<text x="130.8" y="82.4">MTCK</text>
<text x="141.3" y="80.7">44</text>
<text x="171.1" y="82.2">C7</text>
<text x="353.2" y="81">TYPE-C-31-M-12</text>
<text x="82.4" y="84.2">14</text>
<text x="82.4" y="87.7">15</text>
<text x="87.1" y="85.6">GPIO9</text>
<text x="87.1" y="89.1">GPIO10</text>
<text x="128.2" y="89.1">GPIO37</text>
<text x="128.2" y="85.6">GPIO38</text>
<text x="141.1" y="87.7">42</text>
<text x="141.1" y="84.2">43</text>
<text x="171.1" y="85.4">100nF</text>
<text x="370.1" y="88.1" transform="rotate(-90 370.1 88.1)">0</text>
<text x="373.6" y="88.1" transform="rotate(-90 373.6 88.1)">1</text>
<text x="82.4" y="91.3">16</text>
<text x="82.4" y="94.8">17</text>
<text x="87.1" y="92.7">GPIO11</text>
<text x="128.2" y="92.7">GPIO36</text>
<text x="141.1" y="94.8">40</text>
<text x="141.1" y="91.3">41</text>
<text x="355.5" y="93">B1</text>
<text x="361.1" y="94.8">GND</text>
<text x="371.5" y="95.1" transform="rotate(-90 371.5 95.1)">SH</text>
<text x="375" y="95.1" transform="rotate(-90 375 95.1)">SH</text>
<text x="375.9" y="94.8">GND</text>
<text x="384.7" y="93">A12</text>
<text x="82.4" y="98.3">18</text>
<text x="82.4" y="101.8">19</text>
<text x="87.1" y="96.2">GPIO12</text>
<text x="87.1" y="99.7">GPIO13</text>
<text x="128.2" y="99.7">GPIO34</text>
<text x="128.2" y="96.2">GPIO35</text>
<text x="141.1" y="101.8">38</text>
<text x="141.1" y="98.3">39</text>
<text x="40.6" y="104">C13</text>
<text x="51.2" y="104">100nF</text>
<text x="82.2" y="105.4">20</text>
<text x="87.1" y="103.3">GPIO14</text>
<text x="87.7" y="107.1">VDD3P3_RTC</text>
<text x="124.3" y="107.1">SPICLK_P</text>
<text x="128.2" y="103.3">GPIO33</text>
<text x="141.3" y="105.4">37</text>
<text x="355.5" y="103.6">B4</text>
<text x="355.5" y="107.1">B5</text>
<text x="361.1" y="105.4">VBUS</text>
<text x="374.4" y="105.4">VBUS</text>
<text x="384.7" y="107.1">A8</text>
<text x="384.7" y="103.6">A9</text>
<text x="504.1" y="106.6">U5</text>
<text x="4.1" y="111">B</text>
<text x="82.2" y="108.9">21</text>
<text x="82.2" y="112.4">22</text>
<text x="87.7" y="110.7">XTAL_32K_P</text>
<text x="123.8" y="110.7">SPICLK_N</text>
<text x="141.3" y="112.4">35</text>
<text x="141.3" y="108.9">36</text>
<text x="355.5" y="110.7">B6</text>
<text x="361.1" y="108.9">CC2</text>
<text x="361.1" y="112.4">DP2</text>
<text x="374.5" y="108.9">SBU1</text>
<text x="376.4" y="112.4">DN1</text>
<text x="384.7" y="110.7">A7</text>
<text x="483.3" y="110.4">NCP167BMX330TBG</text>
<text x="576.3" y="111">B</text>
<text x="82.4" y="116">23</text>
<text x="82.4" y="119.5">24</text>
<text x="87.1" y="117.4">GPIO17</text>
<text x="87.7" y="114.2">XTAL_32K_N</text>
<text x="135.2" y="117.7">NC</text>
<text x="135.2" y="114.2">NC</text>
<text x="141.3" y="119.5">33</text>
<text x="141.3" y="116">34</text>
<text x="355.5" y="114.2">B7</text>
<text x="355.5" y="117.7">B8</text>
<text x="361.1" y="116">DN2</text>
<text x="361.1" y="119.5">SBU2</text>
<text x="376.8" y="119.5">CC1</text>
<text x="376.8" y="116">DP1</text>
<text x="384.7" y="117.7">A5</text>
<text x="384.7" y="114.2">A6</text>
<text x="493.5" y="117.7">1</text>
<text x="497" y="119.5">OUT</text>
<text x="507" y="116">EPAD</text>
<text x="511.8" y="119.5">IN</text>
<text x="517" y="117.7">4</text>
<text x="517" y="114.2">5</text>
<text x="82.4" y="123">25</text>
<text x="87.1" y="120.9">GPIO18</text>
<text x="87.1" y="124.4">GPIO19</text>
<text x="135.2" y="124.8">NC</text>
<text x="135.2" y="121.2">NC</text>
<text x="141.3" y="123">32</text>
<text x="355.5" y="121.2">B9</text>
<text x="361.1" y="123">VBUS</text>
<text x="374.4" y="123">VBUS</text>
<text x="384.7" y="121.2">A4</text>
<text x="493.5" y="121.2">2</text>
<text x="497" y="123">GND</text>
<text x="511.1" y="123">EN</text>
<text x="517" y="121.2">3</text>
<text x="82.4" y="126.5">26</text>
<text x="82.4" y="130.1">27</text>
<text x="87.1" y="128">GPIO20</text>
<text x="87.1" y="131.5">GPIO21</text>
<text x="135.2" y="131.8">NC</text>
<text x="135.2" y="128.3">NC</text>
<text x="141.3" y="130.1">30</text>
<text x="141.3" y="126.5">31</text>
<text x="353.4" y="131.8">B12</text>
<text x="384.7" y="131.8">A1</text>
<text x="481.5" y="129.4">1uF</text>
<text x="481.5" y="126.3">C8</text>
<text x="527.8" y="129.4">100k</text>
<text x="527.8" y="126.3">R7</text>
<text x="543.3" y="129.4">1uF</text>
<text x="543.3" y="126.3">C4</text>
<text x="82.2" y="133.6">28</text>
<text x="87.7" y="135.4">SPCS1</text>
<text x="125.3" y="135.4">VDD_SPI</text>
<text x="141.3" y="133.6">29</text>
<text x="361.1" y="133.6">GND</text>
<text x="371.5" y="135" transform="rotate(-90 371.5 135)">SH</text>
<text x="375" y="135" transform="rotate(-90 375 135)">SH</text>
<text x="375.9" y="133.6">GND</text>
<text x="157" y="142.1">C2</text>
<text x="370.1" y="139.5" transform="rotate(-90 370.1 139.5)">3</text>
<text x="373.6" y="139.5" transform="rotate(-90 373.6 139.5)">2</text>
<text x="157" y="145.3">100nF</text>
<text x="449.5" y="168">BQ24075RGTR</text>
<text x="449.5" y="164.8">U2</text>
<text x="54.3" y="173.8">U7</text>
<text x="431.3" y="172.4">13</text>
<text x="438.5" y="173.8">IN</text>
<text x="457.8" y="173.8">OUT</text>
<text x="467.8" y="172.4">10</text>
<text x="54.3" y="177">EsPea headers</text>
<text x="457.8" y="177.3">OUT</text>
<text x="467.8" y="175.9">11</text>
<text x="4.1" y="180.2">C</text>
<text x="42.1" y="181.2">1</text>
<text x="42.1" y="184.7">2</text>
<text x="46.6" y="182.6">VIN</text>
<text x="58.5" y="182.6">IO17</text>
<text x="68.8" y="181.2">18</text>
<text x="68.8" y="184.7">19</text>
<text x="125.9" y="185.9">NN02-201</text>
<text x="125.9" y="182.7">U4</text>
<text x="433.3" y="183">1</text>
<text x="438.5" y="184.4">TS</text>
<text x="454.9" y="184.4">#CHG</text>
<text x="467.8" y="183">9</text>
<text x="553.5" y="184.1">SM0605RGB</text>
<text x="553.5" y="180.9">U3</text>
<text x="576.3" y="180.2">C</text>
<text x="42.1" y="188.3">3</text>
<text x="42.1" y="191.8">4</text>
<text x="46.6" y="186.2">3V3</text>
<text x="46.6" y="189.7">BOOT VBAT</text>
<text x="58.5" y="186.2">IO18</text>
<text x="68.8" y="188.3">20</text>
<text x="68.8" y="191.8">21</text>
<text x="133.7" y="190.3">C1</text>
<text x="393.7" y="191.5">R12</text>
<text x="433.3" y="190">2</text>
<text x="438.5" y="191.5">BAT</text>
<text x="450.2" y="191.5">#PGOOD</text>
<text x="467.8" y="190">7</text>
<text x="42.1" y="195.3">5</text>
<text x="46.6" y="193.2">IO1</text>
<text x="46.6" y="196.7">IO2</text>
<text x="59" y="193.2">GND</text>
<text x="61.9" y="196.7">EN</text>
<text x="68.8" y="195.3">22</text>
<text x="133.7" y="193.6">10pF</text>
<text x="393.7" y="194.7">10k</text>
<text x="433.3" y="197.1">3</text>
<text x="467.8" y="197.1">6</text>
<text x="541.9" y="195.1">R15</text>
<text x="552.4" y="195.1">R8</text>
<text x="42.1" y="198.9">6</text>
<text x="42.1" y="202.4">7</text>
<text x="46.6" y="200.3">IO3</text>
<text x="46.6" y="203.8">IO4</text>
<text x="58.5" y="200.3">IO19</text>
<text x="58.5" y="203.8">IO20</text>
<text x="68.8" y="198.9">23</text>
<text x="68.8" y="202.4">24</text>
<text x="438.5" y="198.5">BAT</text>
<text x="458.2" y="202">EN2</text>
<text x="458.2" y="198.5">EN1</text>
<text x="467.8" y="200.6">5</text>
<text x="541.9" y="198.3">1.5k</text>
<text x="552.4" y="198.3">1.5k</text>
<text x="42.1" y="205.9">8</text>
<text x="42.1" y="209.4">9</text>
<text x="46.6" y="207.3">IO5</text>
<text x="58.5" y="207.3">IO21</text>
<text x="68.8" y="205.9">25</text>
<text x="68.8" y="209.4">26</text>
<text x="431.3" y="204.2">14</text>
<text x="438.5" y="205.6">TMR</text>
<text x="452.2" y="205.6">SYSOFF</text>
<text x="457.8" y="209.1">#CE</text>
<text x="467.8" y="207.7">4</text>
<text x="467.8" y="204.2">15</text>
<text x="40.1" y="213">10</text>
<text x="46.6" y="210.9">IO6</text>
<text x="46.6" y="214.4">IO7</text>
<text x="58.5" y="210.9">IO38</text>
<text x="58.5" y="214.4">IO39</text>
<text x="68.8" y="213">27</text>
<text x="431.3" y="211.2">12</text>
<text x="438.5" y="212.6">ILIM</text>
<text x="467.8" y="214.7">17</text>
<text x="40.1" y="216.5">11</text>
<text x="40.1" y="220">12</text>
<text x="46.6" y="217.9">IO8</text>
<text x="46.6" y="221.4">IO9</text>
<text x="58.5" y="217.9">IO40</text>
<text x="58.5" y="221.4">IO41</text>
<text x="68.8" y="216.5">28</text>
<text x="68.8" y="220">29</text>
<text x="416.6" y="219.8">R10</text>
<text x="431.3" y="218.3">16</text>
<text x="438.5" y="219.7">ISET</text>
<text x="458.1" y="219.7">VSS</text>
<text x="460.7" y="216.1">EP</text>
<text x="467.8" y="218.3">8</text>
<text x="483.7" y="219.4">100k</text>
<text x="483.7" y="216.2">R13</text>
<text x="40.1" y="223.6">13</text>
<text x="40.1" y="227.1">14</text>
<text x="46.6" y="225">IO10</text>
<text x="58.5" y="225">IO42</text>
<text x="68.8" y="223.6">30</text>
<text x="68.8" y="227.1">31</text>
<text x="416.6" y="223">3.24k</text>
<text x="432.5" y="226.8">R9</text>
<text x="40.1" y="230.6">15</text>
<text x="46.6" y="228.5">IO11</text>
<text x="46.6" y="232">IO12</text>
<text x="57.5" y="232">RXD0</text>
<text x="57.7" y="228.5">TXD0</text>
<text x="68.8" y="230.6">32</text>
<text x="432.5" y="230">8.87k</text>
<text x="40.1" y="234.1">16</text>
<text x="40.1" y="237.7">17</text>
<text x="46.6" y="235.5">IO13</text>
<text x="46.6" y="239.1">IO14</text>
<text x="58.5" y="235.5">IO45</text>
<text x="58.5" y="239.1">IO46</text>
<text x="68.8" y="234.1">33</text>
<text x="68.8" y="237.7">34</text>
<text x="4.1" y="249.3">D</text>
<text x="418" y="246.8">C19</text>
<text x="425.1" y="246.8">10uF</text>
<text x="463.9" y="246.8">C18</text>
<text x="471" y="246.8">10uF</text>
<text x="513.3" y="246.8">C9</text>
<text x="518.6" y="246.8">10uF</text>
<text x="576.3" y="249.3">D</text>
<text x="49.7" y="269.2">R14</text>
<text x="100.9" y="269.2">R11</text>
<text x="49.7" y="272.3">10k</text>
<text x="100.9" y="272.3">10k</text>
<text x="63.1" y="278.6" transform="rotate(-90 63.1 278.6)">2</text>
<text x="114.3" y="278.6" transform="rotate(-90 114.3 278.6)">2</text>
<text x="51.2" y="286.8">C6</text>
<text x="64.9" y="286.8">SW1</text>
<text x="102.3" y="286.8">C5</text>
<text x="116.1" y="286.8">SW2</text>
<text x="51.2" y="290">100nF</text>
<text x="64.9" y="289.9">TS-1088-AR02016</text>
<text x="102.3" y="290">100nF</text>
<text x="116.1" y="289.9">TS-1088-AR02016</text>
<text x="63.1" y="294.7" transform="rotate(-90 63.1 294.7)">1</text>
<text x="114.3" y="294.7" transform="rotate(-90 114.3 294.7)">1</text>
<text x="4.1" y="318.5">E</text>
<text x="576.3" y="318.5">E</text>
<text x="41.6" y="408.6">1</text>
<text x="110.8" y="408.6">2</text>
<text x="179.9" y="408.6">3</text>
<text x="249.1" y="408.6">4</text>
<text x="318.2" y="408.6">5</text>
<text x="387.3" y="408.6">6</text>
<text x="456.5" y="408.6">7</text>
<text x="525.6" y="408.6">8</text>
</g>
<g font-size="2.5">
<text x="75.8" y="144.5">ESP32-S3-PICO-1-N8R8:</text>
<text x="75.8" y="147">SPICS1 and IO33~IO37 connect to the OSPI</text>
<text x="75.8" y="149.5">PSRAM and are not available for other use.</text>
</g>
<g font-size="1.8">
<text x="539.8" y="38.7">Pulled down to VSS to simulate</text>
<text x="539.8" y="40.5">battery insertion, no</text>
<text x="391.6" y="47.5">Datasheet puts normal</text>
<text x="449.8" y="42.2">Add 0.47uF cap if used</text>
<text x="539.8" y="42.2">power consumption change</text>
<text x="391.6" y="49.3">value here but higher is</text>
<text x="391.6" y="51">prob good too cuz not</text>
<text x="391.6" y="52.8">fast response time needed</text>
<text x="488.6" y="162.2">maybe add external</text>
<text x="488.6" y="163.9">supply detector by</text>
<text x="488.6" y="165.7">connecting pgood and chg</text>
<text x="488.6" y="167.5">to microcontroller w</text>
<text x="488.6" y="169.2">pullup</text>
<text x="492.1" y="201">EN1:1 EN2:0</text>
<text x="492.1" y="202.7">USB500 mode</text>
<text x="411" y="204.5">Floating for default</text>
<text x="411" y="206.3">safety timers</text>
<text x="536.2" y="215.1">GREEN---RED</text>
<text x="379.2" y="220.4">ILIM: Max current draw from usb</text>
<text x="379.2" y="222.1">ISET: Max battery charge current</text>
<text x="379.2" y="225.7">R_ILIM = 1610/0.5A = 3.22kOhm</text>
<text x="379.2" y="227.4">Max: 0.5A</text>
<text x="379.2" y="231">R_ISET = 885/0.1A = 8.87kOhm</text>
<text x="379.2" y="232.7">Max: 0.1A</text>
</g>
</svg>
